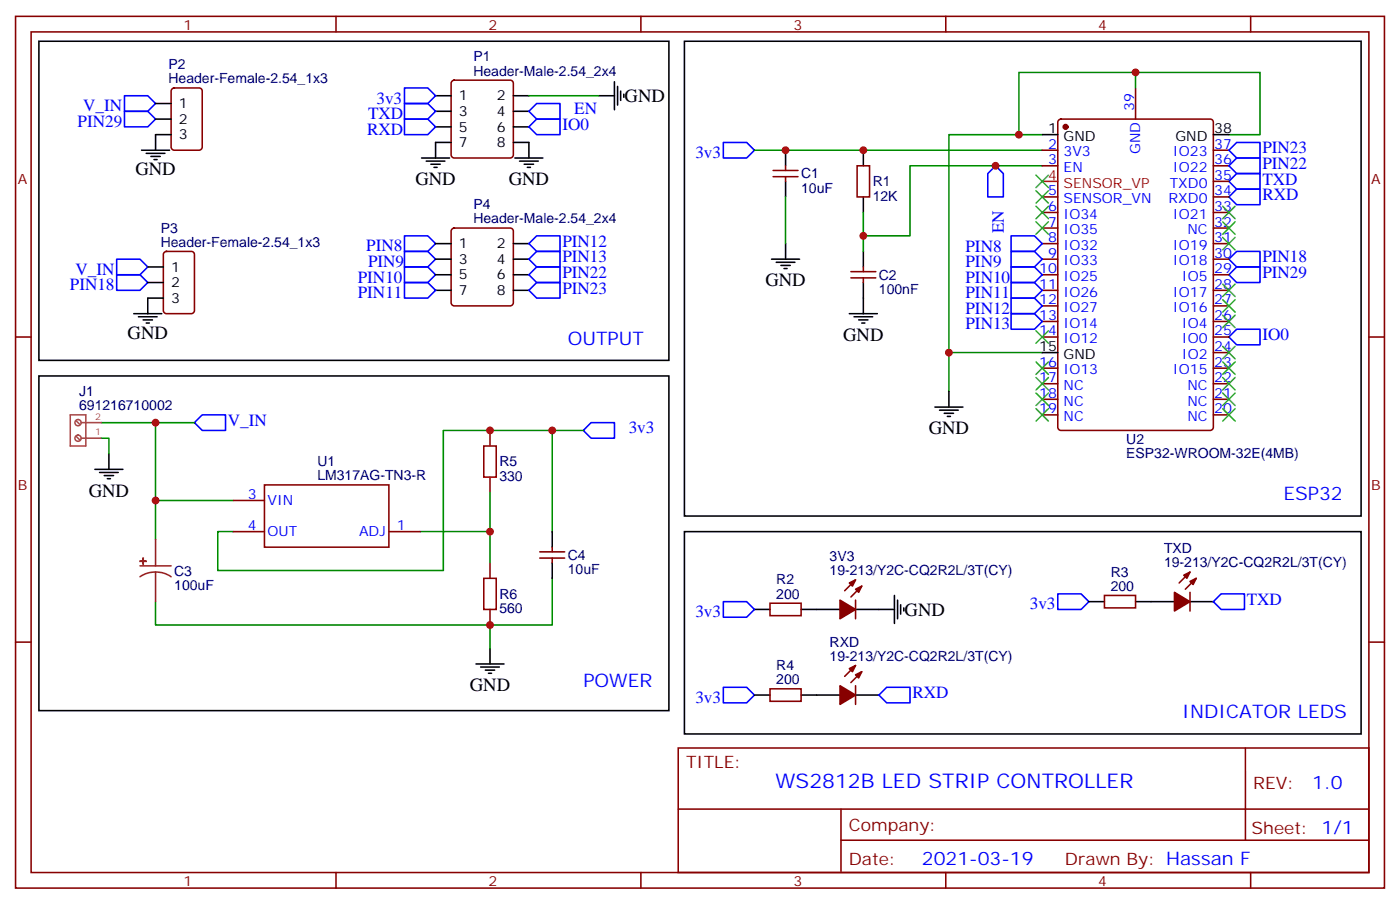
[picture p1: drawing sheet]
<svg xmlns="http://www.w3.org/2000/svg" width="317mm" height="205mm" viewBox="0 0 317 205" stroke-linecap="round" stroke-linejoin="round" font-family="sans-serif">
<g fill="none" stroke="#870000" stroke-width=".35">
<path d="M3.5 3.7h310.5v197.6h-310.5zM7.1 7.2h303.3v190.5h-303.3zM76.2 3.7v3.5M102.5 18.4l.5-.2h12.7a.71 .71 0 0 1 .7 .7v16.2a.76 .76 0 0 1-.7 .7h-12.7a.76 .76 0 0 1-.7-.7v-16.2zM145.3 3.7v3.5M214.5 3.7v3.5M257.5 19.9v7.1M283.6 3.7v3.5M39 20.1l.5-.2h5.7a.71 .71 0 0 1 .7 .7v12.7a.76 .76 0 0 1-.7 .7h-5.7a.76 .76 0 0 1-.7-.7v-12.7zM175.3 38.6h5.7M178.2 37.6v1M194.4 37.6h2.8v7h-2.8z"/>
<path d="M236.4 34h3.5M236.4 37.6h3.5M240.1 27.2l.5-.2h33.9a.71 .71 0 0 1 .7 .7v69.1a.76 .76 0 0 1-.7 .7h-33.9a.76 .76 0 0 1-.7-.7v-69.1zM275.2 34h3.5M275.2 37.6h3.5M37.3 57.2l.4-.2h5.7a.71 .71 0 0 1 .7 .7v12.7a.76 .76 0 0 1-.7 .7h-5.7a.76 .76 0 0 1-.7-.7v-12.7zM102.5 51.9l.5-.2h12.7a.71 .71 0 0 1 .7 .7v16.2a.76 .76 0 0 1-.7 .7h-12.7a.76 .76 0 0 1-.7-.7v-16.2zM175.3 40h5.7M178.2 40v1.1M236.4 44.6h3.5M236.4 48.2h3.5M236.4 51.7h3.5"/>
<path d="M236.4 55.2h3.5M236.4 58.7h3.5M275.2 44.6h3.5M275.2 48.2h3.5M275.2 51.7h3.5M275.2 55.2h3.5M275.2 58.7h3.5M275.2 41.1h3.5M3.5 76.4h3.6M193 63h5.6M193 61.6h5.6M195.8 60.5v1.1"/>
<path d="M195.8 63v1M236.4 76.4h3.5M236.4 62.3h3.5M236.4 65.8h3.5M236.4 69.3h3.5M236.4 72.8h3.5M275.2 76.4h3.5M275.2 62.3h3.5M275.2 65.8h3.5M275.2 69.3h3.5M275.2 72.8h3.5M275.2 79.9h3.5"/>
<path d="M310.4 76.4h3.6M111.1 97.5v3.6M236.4 83.4h3.5M236.4 87h3.5M236.4 90.5h3.5M236.4 94h3.5M275.2 83.4h3.5M275.2 87h3.5M275.2 90.5h3.5M275.2 94h3.5M52.9 113.4h7.1M60 109.9h28.2v14.1h-28.2z"/>
<path d="M111.1 108.1v3.6M52.9 120.5h7.1M88.2 120.5h7M111.1 127.5v3.6M111.1 138.1v3.5M122.4 126.5h5.7M122.4 125.1h5.7M125.2 124v1.1M125.2 126.5v1M174.6 136.7h7.1v2.8h-7.1zM194 131.4l-2.4 2.5M194 136v4.2"/>
<path d="M195.4 132.8l-2.4 2.5M250.5 134.9h7v2.9h-7zM269.9 129.6l-2.5 2.5M269.9 134.2v4.3M271.3 131.1l-2.5 2.4M3.5 145.5h3.6M174.6 156.1h7.1v2.8h-7.1zM194 155.4v4.2M194 150.8l-2.4 2.5M195.4 152.2l-2.4 2.5M310.4 145.5h3.6M153.8 169.5h156.6v28.2h-156.6z"/>
<path d="M282.4 169.5v20.9M76.2 197.7v3.6M145.3 197.7v3.6M153.8 183.4h156.5M190.7 190.4h119.6M190.7 183.4v14.1M214.5 197.7v3.6M283.6 197.7v3.6"/>
</g>
<g fill="none" stroke="#00f" stroke-width=".35">
<path d="M91.7 19.9h5.3l1.8 1.8-1.8 1.8h-5.3zM28.2 21.7h5.3l1.8 1.8-1.8 1.7h-5.3zM28.2 25.2h5.3l1.8 1.8-1.8 1.8h-5.3zM91.7 23.5h5.3l1.8 1.7-1.8 1.8h-5.3zM91.7 27h5.3l1.8 1.8-1.8 1.7h-5.3zM119.9 28.8l1.8-1.8h5.3v3.5h-5.3zM119.9 25.2l1.8-1.7h5.3v3.5h-5.3zM164 32.3h5.3l1.8 1.7-1.8 1.8h-5.3zM224 39.3l1.8-1.7 1.7 1.7v5.3h-3.5zM278.7 37.6l1.8-1.8h5.3v3.5h-5.3zM278.7 34l1.8-1.7h5.3v3.5h-5.3zM26.5 58.7h5.2l1.8 1.8-1.8 1.8h-5.2z"/>
<path d="M91.7 57h5.3l1.8 1.7-1.8 1.8h-5.3zM91.7 53.4h5.3l1.8 1.8-1.8 1.8h-5.3zM119.9 55.2l1.8-1.8h5.3v3.6h-5.3zM119.9 58.7l1.8-1.7h5.3v3.5h-5.3zM229.3 53.4h5.3l1.8 1.8-1.8 1.8h-5.3zM229.3 57h5.3l1.8 1.7-1.8 1.8h-5.3zM278.7 58.7l1.8-1.7h5.3v3.5h-5.3zM278.7 44.6l1.8-1.7h5.3v3.5h-5.3zM278.7 41.1l1.8-1.8h5.3v3.6h-5.3zM26.5 62.3h5.2l1.8 1.7-1.8 1.8h-5.2zM91.7 60.5h5.3l1.8 1.8-1.8 1.7h-5.3zM91.7 64h5.3l1.8 1.8-1.8 1.8h-5.3z"/>
<path d="M119.9 62.3l1.8-1.8h5.3v3.5h-5.3zM119.9 65.8l1.8-1.8h5.3v3.6h-5.3zM229.3 60.5h5.3l1.8 1.8-1.8 1.7h-5.3zM229.3 64h5.3l1.8 1.8-1.8 1.8h-5.3zM229.3 67.6h5.3l1.8 1.7-1.8 1.8h-5.3zM229.3 71.1h5.3l1.8 1.7-1.8 1.8h-5.3zM278.7 62.3l1.8-1.8h5.3v3.5h-5.3zM278.7 76.4l1.8-1.8h5.3v3.5h-5.3zM44.1 95.8l1.8-1.8h5.3v3.5h-5.3zM132.3 97.5l1.8-1.7h5.2v3.5h-5.2zM164 136.3h5.3l1.8 1.8-1.8 1.8h-5.3zM239.9 134.6h5.3l1.7 1.7-1.7 1.8h-5.3z"/>
<path d="M275.2 136.3l1.7-1.7h5.3v3.5h-5.3zM164 155.8h5.3l1.8 1.7-1.8 1.8h-5.3zM199.3 157.5l1.8-1.7h5.3v3.5h-5.3z"/>
</g>
<g fill="none" stroke="#000" stroke-width=".35">
<path d="M8.8 9.3h142.9v72.4h-142.9zM139.3 18.5v6.4M140.1 19.6v4.2M155.2 9.3h153.5v107.6h-153.5zM32.1 34h6.4M33.2 34.7h4.2M34.2 35.5h2.1M34.9 36.2h.7M35.3 23.5h3.5M35.3 27h3.5M38.8 30.5h-3.5v3.5M95.6 35.8h6.4"/>
<path d="M96.7 36.5h4.2M97.7 37.2h2.1M98.4 37.9h.7M98.8 21.7h3.5M98.8 25.2h3.5M98.8 28.8h3.5M102.3 32.3h-3.5v3.5M116.4 21.7h3.5M116.4 25.2h3.5M116.4 28.8h3.5M116.4 32.3h3.5v3.5M116.8 35.8h6.3"/>
<path d="M117.8 36.5h4.3M118.9 37.2h2.1M119.6 37.9h.7M135.8 21.7h3.5M140.8 20.6v2.2M141.5 21.3v.7M178.2 34v3.6M195.8 34v3.6M236.4 30.5h3.5M275.2 30.5h3.5M98.8 58.7h3.5M98.8 55.2h3.5"/>
<path d="M116.4 58.7h3.5M116.4 55.2h3.5M175 58.7h6.3M176 59.4h4.3M178.2 41.1v3.5M178.2 55.2v3.5M195.8 44.6v3.6M195.8 57v3.5M30.3 71.1h6.4M31.4 71.8h4.2M32.5 72.5h2.1M33.2 73.2h.7"/>
<path d="M33.5 60.5h3.5M33.5 64h3.5M37 67.6h-3.5v3.5M98.8 62.3h3.5M98.8 65.8h3.5M116.4 62.3h3.5M116.4 65.8h3.5M177.1 60.1h2.1M177.8 60.9h.7M192.6 71.1h6.4M193.7 71.8h4.2M194.7 72.5h2.1"/>
<path d="M195.4 73.2h.7M195.8 64v7.1M236.4 79.9h3.5M8.8 85.2h142.9v75.8h-142.9zM212 92.3h6.4M213.1 93h4.2M214.1 93.7h2.2M214.8 94.4h.7M215.2 88.7v3.6M21.5 106.4h6.4M22.6 107.1h4.2M23.6 107.8h2.2"/>
<path d="M24.3 108.5h.7M24.7 102.8v3.6M125.2 120.5v3.5M125.2 127.5v3.6M155.2 120.5h153.5v45.8h-153.5zM171.1 138.1h3.5M181.7 138.1h8.8M194 138.1h8.8M202.8 134.9v6.4M203.6 136v4.2M204.3 137.1v2.1M205 137.8v.7"/>
<path d="M246.9 136.3h3.6M257.5 136.3h8.8M269.9 136.3h5.3M107.9 150.5h6.4M109 151.2h4.2M110.1 151.9h2.1M110.8 152.6h.7M111.1 146.9v3.6M171.1 157.5h3.5M181.7 157.5h8.8M194 157.5h5.3"/>
</g>
<g fill="none" stroke="#008700" stroke-width=".35">
<path d="M257.5 16.4v3.5M119.9 21.7h15.9M171.1 34h65.3M231.1 30.5v-14.1h54.7v14.1h-7.1M236.4 37.6h-30v15.8h-10.6M236.4 30.5h-21.2v49.4h21.2M178.2 44.6v10.6M195.8 48.2v8.8M215.2 79.9v8.8M22.9 95.8h12.4v17.6h17.6M22.9 99.3h1.8v3.5M35.3 95.8h8.8"/>
<path d="M125.2 97.5h7.1M35.3 113.4v8.8M111.1 111.7v8.8h-15.9M35.3 136.3v5.3h75.8M52.9 120.5h-3.5v8.8h51.1v-31.8h24.7v23M111.1 120.5v7M125.2 131.1v10.5h-14.1v5.3"/>
</g>
<g fill="#870000" stroke="#870000" stroke-width=".35">
<path d="M190.5 136l3.5 2.1-3.5 2.1z"/>
<path d="M194 133.5l1.4-.7-.7 1.4z"/>
<path d="M192.6 132.1l1.4-.7-.7 1.4z"/>
<path d="M266.3 134.2l3.6 2.1-3.6 2.2z"/>
<path d="M269.9 131.8l1.4-.7-.7 1.4z"/>
<path d="M268.5 130.4l1.4-.8-.7 1.5z"/>
<path d="M190.5 155.4l3.5 2.1-3.5 2.1z"/>
<path d="M194 152.9l1.4-.7-.7 1.4z"/>
<path d="M192.6 151.5l1.4-.7-.7 1.4z"/>
<circle cx="241.7" cy="28.8" r=".53"/>
</g>
<path d="M109.7 101.1h2.8v7h-2.8zM109.7 131.1h2.8v7h-2.8z" fill="none" stroke="#a10000" stroke-width=".35"/>
<path d="M236.4 41.1h3.5" fill="none" stroke="#f00" stroke-width=".35"/>
<g fill="none" stroke="#3c3" stroke-width=".35">
<path d="M234.9 39.7l2.9 2.8M237.8 39.7l-2.9 2.8M234.9 43.2l2.9 2.8M234.9 46.7l2.9 2.9M234.9 50.3l2.9 2.8M237.8 43.2l-2.9 2.8M237.8 46.7l-2.9 2.9M237.8 50.3l-2.9 2.8M277.3 46.7l2.8 2.9M277.3 50.3l2.8 2.8M277.3 53.8l2.8 2.8M280.1 46.7l-2.8 2.9"/>
<path d="M280.1 50.3l-2.8 2.8M280.1 53.8l-2.8 2.8M234.9 75l2.9 2.8M237.8 75l-2.9 2.8M277.3 67.9l2.8 2.8M277.3 71.4l2.8 2.9M277.3 78.5l2.8 2.8M277.3 64.4l2.8 2.8M280.1 67.9l-2.8 2.8M280.1 71.4l-2.8 2.9M280.1 78.5l-2.8 2.8M280.1 64.4l-2.8 2.8"/>
<path d="M234.9 85.5l2.9 2.9M234.9 89.1l2.9 2.8M234.9 92.6l2.9 2.8M234.9 82l2.9 2.8M237.8 89.1l-2.9 2.8M237.8 92.6l-2.9 2.8M237.8 85.5l-2.9 2.9M237.8 82l-2.9 2.8M277.3 82l2.8 2.8M277.3 85.5l2.8 2.9M277.3 89.1l2.8 2.8M277.3 92.6l2.8 2.8"/>
<path d="M280.1 82l-2.8 2.8M280.1 85.5l-2.8 2.9M280.1 89.1l-2.8 2.8M280.1 92.6l-2.8 2.8"/>
</g>
<path d="M31.7 128.2h7.1M35.3 129.6l1.8 .3 1.7 .8M35.3 129.6l-1.9 .3-1.7 .8M35.3 122.2v6M35.3 129.6v6.7" fill="none" stroke="#8c2424" stroke-width=".35"/>
<g fill="#8c2424" stroke="#8c2424" stroke-width=".35">
<path d="M31.7 127.2h1.5z"/>
<path d="M32.5 126.5v1.4z"/>
</g>
<g fill="none" stroke="#a64a4a" stroke-width=".35">
<path d="M15.9 94h3.6v7.1h-3.6zM17.3 99l.7 .7M17.3 95.4l.7 .7M18.4 99.3h4.5M18.4 95.8h4.5"/>
<circle cx="17.7" cy="99.3" r=".71"/>
<circle cx="17.7" cy="95.8" r=".71"/>
</g>
<g fill="#c00">
<circle cx="195.8" cy="53.4" r=".88"/>
<circle cx="195.8" cy="34" r=".88"/>
<circle cx="231.1" cy="30.5" r=".88"/>
<circle cx="215.2" cy="79.9" r=".88"/>
<circle cx="225.8" cy="37.6" r=".88"/>
<circle cx="111.1" cy="97.5" r=".88"/>
<circle cx="125.2" cy="97.5" r=".88"/>
<circle cx="35.3" cy="95.8" r=".88"/>
<circle cx="35.3" cy="113.4" r=".88"/>
<circle cx="178.2" cy="34" r=".88"/>
<circle cx="111.1" cy="141.6" r=".88"/>
<circle cx="257.5" cy="16.4" r=".88"/>
<circle cx="111.1" cy="120.5" r=".88"/>
</g>
<text font-size="4.6" fill="#00f" x="175.9" y="178.5">WS2812B LED STRIP CONTROLLER</text>
<g font-size="4.2">
<text x="141.6" y="23.1">GND</text>
<text x="30.7" y="39.7">GND</text>
<text x="94.2" y="42">GND</text>
<text x="115.4" y="42">GND</text>
<text x="173.6" y="64.9">GND</text>
<text x="28.9" y="76.7">GND</text>
<text x="191.2" y="77.3">GND</text>
<text x="210.6" y="98.4">GND</text>
<text x="20.1" y="112.5">GND</text>
<text x="205.1" y="139.5">GND</text>
<text x="106.5" y="156.6">GND</text>
</g>
<g font-size="4.2" fill="#00f">
<text x="128.8" y="78.1">OUTPUT</text>
<text x="291" y="113.4">ESP32</text>
<text x="132.3" y="155.8">POWER</text>
<text x="268.1" y="162.8">INDICATOR LEDS</text>
<text x="297.6" y="178.8">1.0</text>
<text x="209.1" y="196.1">2021-03-19</text>
</g>
<g font-size="3.9" fill="#00f">
<text x="85.4" y="23.5">3v3</text>
<text x="17.6" y="28.8">PIN29</text>
<text x="18.9" y="25.2">V_IN</text>
<text x="83.5" y="27">TXD</text>
<text x="127.5" y="29.5">IO0</text>
<text x="130.2" y="25.8">EN</text>
<text x="83.2" y="30.5">RXD</text>
<text x="157.7" y="35.8">3v3</text>
<text x="286.3" y="34.7">PIN23</text>
<text x="286.3" y="41.9">TXD</text>
<text x="286.3" y="38.3">PIN22</text>
<text x="286.3" y="45.4">RXD</text>
<text x="227.7" y="52.9" transform="rotate(-90 227.7 52.9)">EN</text>
<text x="83" y="57">PIN8</text>
<text x="127.5" y="55.9">PIN12</text>
<text x="127.5" y="59.5">PIN13</text>
<text x="219" y="57">PIN8</text>
<text x="286.3" y="59.4">PIN18</text>
<text x="15.8" y="65.8">PIN18</text>
<text x="17.1" y="62.3">V_IN</text>
<text x="81.1" y="64">PIN10</text>
<text x="83.5" y="60.5">PIN9</text>
<text x="127.5" y="63">PIN22</text>
<text x="219" y="60.6">PIN9</text>
<text x="219" y="64.1">PIN10</text>
<text x="286.3" y="63">PIN29</text>
<text x="81.1" y="67.6">PIN11</text>
<text x="127.5" y="66.5">PIN23</text>
<text x="219" y="67.6">PIN11</text>
<text x="219" y="71.1">PIN12</text>
<text x="219" y="74.7">PIN13</text>
<text x="286.3" y="77.1">IO0</text>
<text x="51.7" y="96.5">V_IN</text>
<text x="142.6" y="98.1">3v3</text>
<text x="282.8" y="137.1">TXD</text>
<text x="157.7" y="139.9">3v3</text>
<text x="233.5" y="138.1">3v3</text>
<text x="157.7" y="159.3">3v3</text>
<text x="206.9" y="158.2">RXD</text>
</g>
<g font-size="3.9" fill="#800">
<text x="155.6" y="174.1">TITLE:</text>
<text x="284.2" y="178.8">REV:</text>
<text x="192.5" y="188.3">Company:</text>
<text x="283.9" y="188.9">Sheet: 1/1</text>
<text x="192.5" y="196">Date:</text>
<text x="241.5" y="196.1">Drawn By: Hassan F</text>
</g>
<g font-size="3.2" fill="#800">
<text x="41.6" y="6.7">1</text>
<text x="110.8" y="6.7">2</text>
<text x="179.9" y="6.7">3</text>
<text x="249.1" y="6.7">4</text>
<text x="4.1" y="41.8">A</text>
<text x="311" y="41.8">A</text>
<text x="4.1" y="110.9">B</text>
<text x="311" y="110.9">B</text>
<text x="41.6" y="200.7">1</text>
<text x="110.8" y="200.7">2</text>
<text x="179.9" y="200.7">3</text>
<text x="249.1" y="200.7">4</text>
</g>
<g font-size="3.2" fill="#000080">
<text x="38.2" y="15.7">P2</text>
<text x="107.3" y="17.1">Header-Male-2.54_2x4</text>
<text x="107.3" y="13.9">P1</text>
<text x="38.2" y="18.9">Header-Female-2.54_1x3</text>
<text x="181.7" y="40.4">C1</text>
<text x="107.3" y="47.4">P4</text>
<text x="181.7" y="43.7">10uF</text>
<text x="197.9" y="45.5">12K</text>
<text x="197.9" y="42.2">R1</text>
<text x="36.4" y="52.7">P3</text>
<text x="107.3" y="50.6">Header-Male-2.54_2x4</text>
<text x="36.4" y="55.9">Header-Female-2.54_1x3</text>
<text x="199.3" y="63.4">C2</text>
<text x="199.3" y="66.6">100nF</text>
<text x="18" y="89.7">J1</text>
<text x="18" y="93">691216710002</text>
<text x="255.4" y="100.6">U2</text>
<text x="72" y="105.6">U1</text>
<text x="113.2" y="105.7">R5</text>
<text x="255.4" y="103.8">ESP32-WROOM-32E(4MB)</text>
<text x="72" y="108.8">LM317AG-TN3-R</text>
<text x="113.2" y="109">330</text>
<text x="264" y="125.4">TXD</text>
<text x="39.5" y="130.4">C3</text>
<text x="128.8" y="130.1">10uF</text>
<text x="128.8" y="126.9">C4</text>
<text x="188.1" y="130.4">19-213/Y2C-CQ2R2L/3T(CY)</text>
<text x="188.1" y="127.2">3V3</text>
<text x="251.9" y="130.7">R3</text>
<text x="264" y="128.6">19-213/Y2C-CQ2R2L/3T(CY)</text>
<text x="39.5" y="133.6">100uF</text>
<text x="113.2" y="135.7">R6</text>
<text x="176" y="135.6">200</text>
<text x="176" y="132.5">R2</text>
<text x="251.9" y="133.9">200</text>
<text x="113.2" y="138.9">560</text>
<text x="188.1" y="149.8">19-213/Y2C-CQ2R2L/3T(CY)</text>
<text x="188.1" y="146.6">RXD</text>
<text x="176" y="155">200</text>
<text x="176" y="151.9">R4</text>
</g>
<g font-size="3.2">
<text x="104.1" y="22.8">1</text>
<text x="112.6" y="22.8">2</text>
<text x="40.6" y="24.5">1</text>
<text x="40.6" y="28">2</text>
<text x="104.1" y="26.3">3</text>
<text x="104.1" y="29.8">5</text>
<text x="112.6" y="26.3">4</text>
<text x="112.6" y="29.8">6</text>
<text x="40.6" y="31.6">3</text>
<text x="104.1" y="33.3">7</text>
<text x="112.6" y="33.3">8</text>
<text x="237.7" y="30.2">1</text>
<text x="241.2" y="31.9">GND</text>
<text x="266.6" y="31.9">GND</text>
<text x="275.3" y="30.2">38</text>
<text x="104.1" y="56.3">1</text>
<text x="104.1" y="59.8">3</text>
<text x="112.6" y="56.3">2</text>
<text x="112.6" y="59.8">4</text>
<text x="38.8" y="61.6">1</text>
<text x="38.8" y="65.1">2</text>
<text x="104.1" y="63.3">5</text>
<text x="112.6" y="63.3">6</text>
<text x="38.8" y="68.6">3</text>
<text x="104.1" y="66.9">7</text>
<text x="112.6" y="66.9">8</text>
<text x="235.7" y="79.6">15</text>
<text x="241.2" y="81.3">GND</text>
</g>
<g font-size="3.2" fill="#00f">
<text x="257.2" y="25.2" transform="rotate(-90 257.2 25.2)">39</text>
<text x="237.7" y="33.7">2</text>
<text x="241.2" y="35.5">3V3</text>
<text x="258.6" y="35" transform="rotate(-90 258.6 35)">GND</text>
<text x="266" y="35.5">IO23</text>
<text x="275.3" y="33.7">37</text>
<text x="237.7" y="37.2">3</text>
<text x="241.2" y="39">EN</text>
<text x="266" y="39">IO22</text>
<text x="275.3" y="40.7">35</text>
<text x="275.3" y="37.2">36</text>
<text x="237.7" y="44.3">5</text>
<text x="237.7" y="47.8">6</text>
<text x="241.2" y="46">SENSOR_VN</text>
<text x="265" y="46">RXD0</text>
<text x="265.3" y="42.5">TXD0</text>
<text x="275.3" y="47.8">33</text>
<text x="275.3" y="44.3">34</text>
<text x="237.7" y="51.3">7</text>
<text x="241.2" y="49.6">IO34</text>
<text x="241.2" y="53.1">IO35</text>
<text x="266" y="49.6">IO21</text>
<text x="269.3" y="53.1">NC</text>
<text x="275.3" y="51.3">32</text>
<text x="237.7" y="54.9">8</text>
<text x="237.7" y="58.4">9</text>
<text x="241.2" y="56.6">IO32</text>
<text x="266" y="56.6">IO19</text>
<text x="275.3" y="58.4">30</text>
<text x="275.3" y="54.9">31</text>
<text x="235.7" y="61.9">10</text>
<text x="235.7" y="65.4">11</text>
<text x="241.2" y="60.1">IO33</text>
<text x="241.2" y="63.7">IO25</text>
<text x="266" y="60.1">IO18</text>
<text x="268" y="63.7">IO5</text>
<text x="275.3" y="65.4">28</text>
<text x="275.3" y="61.9">29</text>
<text x="235.7" y="69">12</text>
<text x="241.2" y="67.2">IO26</text>
<text x="241.2" y="70.7">IO27</text>
<text x="266" y="70.7">IO16</text>
<text x="266" y="67.2">IO17</text>
<text x="275.3" y="69">27</text>
<text x="235.7" y="72.5">13</text>
<text x="235.7" y="76">14</text>
<text x="241.2" y="74.3">IO14</text>
<text x="241.2" y="77.8">IO12</text>
<text x="268" y="77.8">IO0</text>
<text x="268" y="74.3">IO4</text>
<text x="275.3" y="76">25</text>
<text x="275.3" y="72.5">26</text>
<text x="235.7" y="83.1">16</text>
<text x="268" y="81.3">IO2</text>
<text x="275.3" y="83.1">23</text>
<text x="275.3" y="79.6">24</text>
<text x="235.7" y="86.6">17</text>
<text x="241.2" y="84.8">IO13</text>
<text x="241.2" y="88.4">NC</text>
<text x="266" y="84.8">IO15</text>
<text x="269.3" y="88.4">NC</text>
<text x="275.3" y="86.6">22</text>
<text x="235.7" y="90.1">18</text>
<text x="235.7" y="93.7">19</text>
<text x="241.2" y="91.9">NC</text>
<text x="241.2" y="95.4">NC</text>
<text x="269.3" y="95.4">NC</text>
<text x="269.3" y="91.9">NC</text>
<text x="275.3" y="93.7">20</text>
<text x="275.3" y="90.1">21</text>
<text x="56.2" y="113.1">3</text>
<text x="60.7" y="114.5">VIN</text>
<text x="56.2" y="120.1">4</text>
<text x="60.7" y="121.5">OUT</text>
<text x="81.4" y="121.5">ADJ</text>
<text x="90" y="120.1">1</text>
</g>
<g font-size="3.2" fill="#f00">
<text x="237.7" y="40.7">4</text>
<text x="241.2" y="42.5">SENSOR_VP</text>
</g>
<g font-size="2.1" fill="#a54b4b">
<text x="21.6" y="95.1">2</text>
<text x="21.6" y="98.6">1</text>
</g>
</svg>
